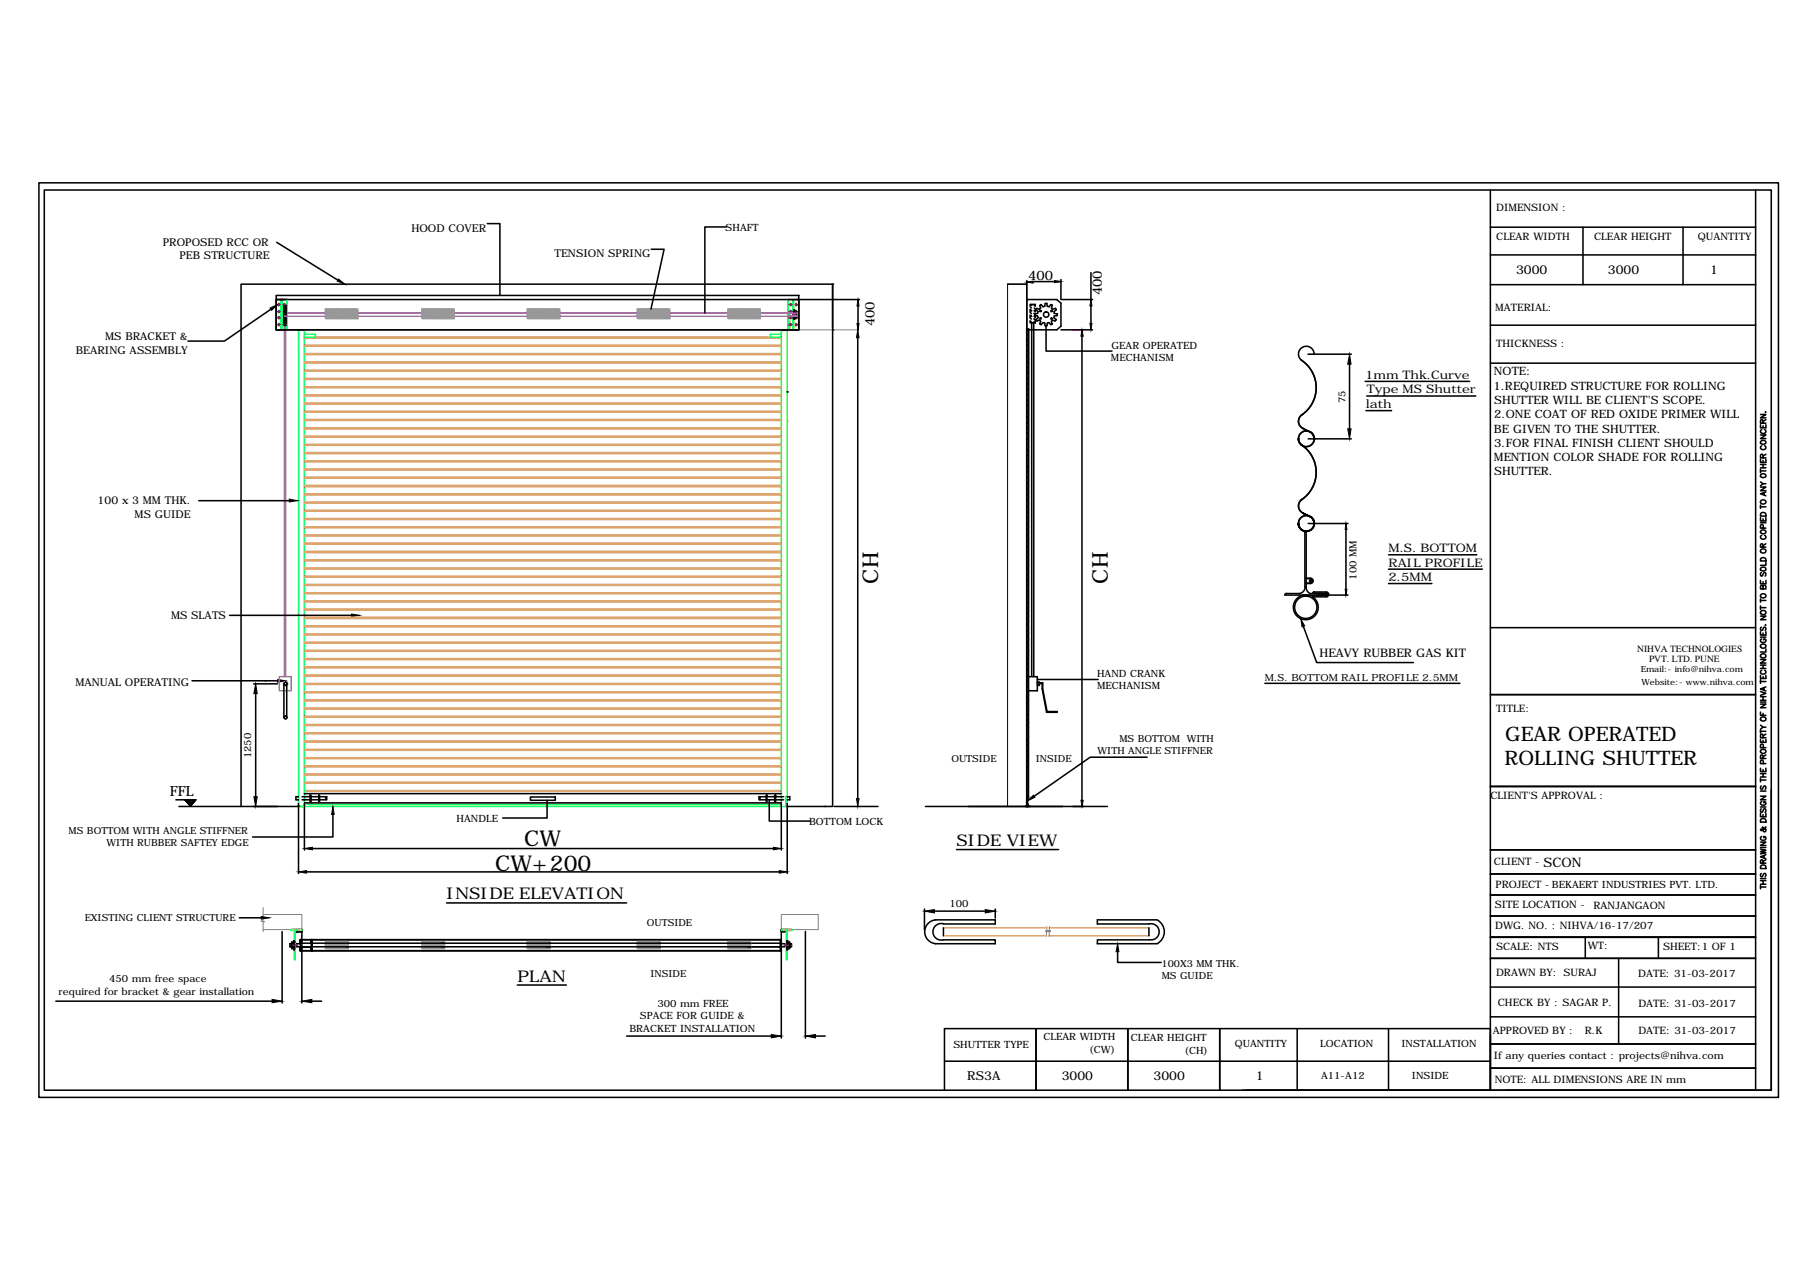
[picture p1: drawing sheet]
<svg xmlns="http://www.w3.org/2000/svg" width="297mm" height="210mm" viewBox="0 0 297 210" stroke-linecap="round" stroke-linejoin="round" font-family="sans-serif">
<!-- layer: 0 -->
<g fill="none" stroke="#dda56e" stroke-width=".25">
<path d="M50.2 59.9h78.7M50.2 59.7h78.7M50.2 58.5h78.7M50.2 58.4h78.7M50.2 57.1h78.7M50.2 57h78.7M50.2 55.8h78.7M50.2 55.7h78.7M50.2 54.4h78.7M50.2 78.9h78.7M50.2 78.8h78.7M50.2 77.5h78.7"/>
<path d="M50.2 77.4h78.7M50.2 76.2h78.7M50.2 76.1h78.7M50.2 74.8h78.7M50.2 74.7h78.7M50.2 73.5h78.7M50.2 73.3h78.7M50.2 72.1h78.7M50.2 72h78.7M50.2 70.8h78.7M50.2 70.6h78.7M50.2 69.4h78.7"/>
<path d="M50.2 69.2h78.7M50.2 68h78.7M50.2 67.9h78.7M50.2 66.7h78.7M50.2 66.5h78.7M50.2 65.3h78.7M50.2 65.2h78.7M50.2 64h78.7M50.2 63.8h78.7M50.2 62.6h78.7M50.2 62.5h78.7M50.2 61.2h78.7"/>
<path d="M50.2 61.1h78.7M129.9 69.5h.1M50.2 99.3h78.7M50.2 99.2h78.7M50.2 97.9h78.7M50.2 97.8h78.7M50.2 96.6h78.7M50.2 96.5h78.7M50.2 95.2h78.7M50.2 95.1h78.7M50.2 93.9h78.7M50.2 93.8h78.7"/>
<path d="M50.2 92.5h78.7M50.2 92.4h78.7M50.2 91.2h78.7M50.2 91h78.7M50.2 89.8h78.7M50.2 89.6h78.7M50.2 88.4h78.7M50.2 88.3h78.7M50.2 87.1h78.7M50.2 86.9h78.7M50.2 85.7h78.7M50.2 85.6h78.7"/>
<path d="M50.2 84.4h78.7M50.2 84.2h78.7M50.2 83h78.7M50.2 82.9h78.7M50.2 81.6h78.7M50.2 81.5h78.7M50.2 80.3h78.7M50.2 80.1h78.7M50.2 119.7h78.7M50.2 119.6h78.7M50.2 118.3h78.7M50.2 118.2h78.7"/>
<path d="M50.2 117h78.7M50.2 116.9h78.7M50.2 115.6h78.7M50.2 115.5h78.7M50.2 114.3h78.7M50.2 114.2h78.7M50.2 112.9h78.7M50.2 112.8h78.7M50.2 111.6h78.7M50.2 111.4h78.7M50.2 110.2h78.7M50.2 110.1h78.7"/>
<path d="M50.2 108.8h78.7M50.2 108.7h78.7M50.2 107.5h78.7M50.2 107.3h78.7M50.2 106.1h78.7M50.2 106h78.7M50.2 104.8h78.7M50.2 104.6h78.7M50.2 103.4h78.7M50.2 103.3h78.7M50.2 102.1h78.7M50.2 101.9h78.7"/>
<path d="M50.2 100.7h78.7M50.2 100.5h78.7M50.2 130.6h78.7M50.2 130.5h78.7M50.2 129.2h78.7M50.2 129.1h78.7M50.2 127.9h78.7M50.2 127.7h78.7M50.2 126.5h78.7M50.2 126.4h78.7M50.2 125.2h78.7M50.2 125h78.7"/>
<path d="M50.2 123.8h78.7M50.2 123.7h78.7M50.2 122.5h78.7M50.2 122.3h78.7M50.2 121.1h78.7M50.2 120.9h78.7M155.7 154.4h17M155.7 153.1h17M173.1 154.4h16.5M173.2 153.1h16.4"/>
</g>
<g fill="none" stroke="#0f0" stroke-width=".25">
<path d="M45.6 49.4h1.8v5h-1.8zM46.4 49.4v5M46.4 49.4h.3l-.2 .1v4.8l.2 .1h-.3zM46.4 52.6h.1M46.4 52.7h.1M46.4 51.1h.1M46.4 51.3h.1M46.5 50.4v3M46.6 49.4v5M46.7 50.6v1.3v-1.1l.1 .1v2l-.1 .2v-1.2v1.4zM46.7 50.6v-.2h-.2l.1 1.1-.1 1.9h.2v-.1M46.8 51.5v.9"/>
<path d="M47 51.4h-.2v1h.2M47.1 51.5l-.1-.1v1h.1M49.3 54.4h.9v78.7h-.9zM50.2 55.1h1.9v.6h-1.9M128.9 55.1h-1.8v.6h1.8M128.9 54.5h.9M130 49.4h1.8v5h-1.8zM130 54.4h1.8M130.8 49.4v5M131 49.4v5M128.9 133.1v-78.7h1v78.7M48 153.4h1.8v.1h-1.8z"/>
<path d="M48.6 153.5v4.9h.1v-4.9M48.8 153.5h.3M128.9 153.4h1.8v.1h-1.8zM129.7 153.5h.2v4.9h-.2zM130.6 153.5h.1"/>
<circle cx="46" cy="53.6" r=".15"/>
<circle cx="46" cy="52.4" r=".15"/>
<circle cx="46" cy="51.4" r=".15"/>
<circle cx="46" cy="50.3" r=".15"/>
<circle cx="47" cy="50.3" r=".15"/>
<circle cx="47" cy="53.6" r=".15"/>
<circle cx="130.5" cy="52.4" r=".15"/>
<circle cx="130.5" cy="51.4" r=".15"/>
<circle cx="130.5" cy="50.3" r=".15"/>
<circle cx="130.5" cy="53.6" r=".15"/>
<circle cx="131.4" cy="52.4" r=".15"/>
<circle cx="131.4" cy="51.4" r=".15"/>
<circle cx="131.4" cy="53.6" r=".15"/>
<circle cx="131.4" cy="50.3" r=".15"/>
</g>
<path d="M47.1 53.8v.6h-1.5M130.3 53v1.4h1.5" fill="none" stroke="#b88a5c" stroke-width=".25"/>
<path d="M46.8 51.2v1.9M47 51.7h84.6v.5h-1.3M47 52.2h84.6M47 51.2v1.9M130.3 52.4l-.1 .1" fill="none" stroke="#f0f" stroke-width=".25"/>
<path d="M130.2 51.8l.1 .1" fill="none" stroke="#b85c8a" stroke-width=".25"/>
<path d="M49.5 133.1h80.7M51 133h77.9M128.9 132.7h-78.5v.4M129.7 131.4v1.7" fill="none" stroke="#0ff" stroke-width=".25"/>
<g fill="none" stroke="#000" stroke-width=".25">
<path d="M6.4 30.2h287.1v150.9h-287.1zM7.3 31.4h285v148.5h-285zM45.7 40l10 6.2M80.4 36.9h2.1v11.9M119.9 37.5h-3.6v14.2M245.9 31.4v148.5h43.8v-148.5M245.9 37.5h43.8M261.2 37.5v9.5M277.7 37.5v9.5M44.7 51l-7.7 5.3h-6M45.6 49.4h86.2v5h-86.2v-5h1.8M45.6 48.8h86.2v5.6h-86.2z"/>
<path d="M46.8 50.5l.2 .1 .2-.1M46.8 50.5v2.9M46.9 50.8h.3M46.9 51.2h.3M46.9 51.9h.3M46.9 51.6h.3M47.2 50.5v2.9M47.2 52.7h-.3M47.2 52.3h-.3M47.2 53h-.3M47.2 53.7h-.3M47.2 53.3l-.2-.1-.2 .1"/>
<path d="M107.5 41.1h2.1l-2.2 9.9M131 51.2h.1v1.5h-.1zM131 51.3h.1M131 51.5h.1M131 52.4h.1M131 52.6h.1M131 51.7h.5M131 52.2h.5M131.1 51.6h.4v.7h-.4M131.1 51.4h.3v1.1h-.3M131.4 49.4h10.4M131.4 51.9h.1"/>
<path d="M137.4 46.9h.1M137.4 54.4h.1M137.4 46.9v7.2M141.5 55.7v76.1M141.6 50.5v3.9M166.3 46.9h3.1M169.4 49.4h5l.7 .6v3.8l-.7 .6h-5zM169.4 46.3v3.1M170 50.5v-.3h.8v.3M170 53v.3h.8v-.3M170 52.1v.3M170 50.7l.2 .1"/>
<path d="M170 51.5l.2 .3M170 52l.2 .2M170 52.5l.2 .1M170 52.9l.4 .4M170.1 50.2l.2 .2M170.1 51.2l.2 .1M170.1 52.1l.2 .1M170.2 51.3l-.2-.2v.4M170.3 53.3v58.4M170.5 50.2l.3 .3M170.6 53.3v58.4M170.6 46.5h4.5"/>
<path d="M170.6 51.3l.2 .1M170.6 51.7l.2 .2-.1-.2M170.6 52.1l.2 .3M170.6 52.6l.2 .2M170.6 53.1l.2 .1M170.7 50.8l.1 .2M170.8 52.1h.4l.1 .3-.3 .3M170.8 51.8v.3M170.8 51.1v.4M170.8 52.1v.3M171 51.2l.3 .2-.1 .3-.4 .1M171 52.7l.1 .3"/>
<path d="M171.1 53l.4-.2 .2 .2-.1 .5M171.1 50.9l-.1 .2M171.6 50.4l.1 .4-.2 .2-.4-.1M171.6 53.4l.3 .2M171.8 53.6l.3-.4 .3 .1 .1 .4M171.9 50.2l-.3 .2M172.5 50.1l-.1 .4-.3 .1-.3-.3M172.5 50.1h.3M172.5 53.7h.3M172.6 53.7v4.2h10.9M172.7 50.1l.1 .4 .3 .1 .3-.3M173.4 53.6l-.3-.4-.3 .1-.1 .4"/>
<path d="M173.4 50.2l.3 .2M173.6 50.4l-.1 .4 .2 .2 .4-.1M173.7 53.4l-.3 .2M174.1 53l-.4-.2-.2 .2 .1 .5M174.2 50.9l.1 .2M174.3 51.2l-.4 .2 .1 .3 .4 .1M174.3 52.7l-.1 .3M174.4 52.1h-.4l-.1 .3 .4 .3M174.5 51.8v.3M175.1 54.4h5.2M175.1 46.1v3.3M175.2 49.4h5.1"/>
<path d="M178.5 55.5v76.6M180 45v4.4M180 50.5v2.9M214.7 59.4a5.4 5.4 0 0 1 0 9.1M215.8 58.4h7.2M216.9 58.4a1.29 1.29 0 0 0-1.9-1.1 1.29 1.29 0 0 0-.2 2.2M245.9 47h43.8M245.9 42.1h43.8M245.9 53.7h43.8M245.9 59.9h43.8M129.9 64.7h.1M214.2 72.4h.1"/>
<path d="M214.2 72.4a1.32 1.32 0 0 0 2 1.2 1.32 1.32 0 0 0 .1-2.3 1.29 1.29 0 0 1-.1 2.2 1.29 1.29 0 0 1-1.9-1.1M214.7 73.4a5.4 5.4 0 0 1 0 9.1M214.9 68.4a1.29 1.29 0 0 0-.6 1.2 1.29 1.29 0 0 0 .7 1.1 1.29 1.29 0 0 1-.2-2.3M215 70.7l1.2 .6M215 70.7l1.3 .6M215.9 72.4h7.1M216.9 72.4h.1M216.9 72.4a1.29 1.29 0 0 0-2-1.1 1.29 1.29 0 0 0 0 2.2M216.9 72.4a1.29 1.29 0 0 0-1.9-1.1 1.29 1.29 0 0 0-.2 2.2M222.7 60.1v10.7M225.3 62.9h17.2M225.4 67.8h4.2"/>
<path d="M225.5 65.3h18M290.5 75.8v.5h.9v-.5M290.5 71.8h.9l-.9 .6h.9M290.5 70.1v.5h.9v-.5M290.5 68.4h.9l-.9 .5h.9M290.5 77.4v.6M290.5 79.5l.4 .3M290.5 77.7h.9M290.5 77.2h.9M290.5 76.7h.9M290.6 78.3a.41 .41 0 0 1 .5-.1 .41 .41 0 0 1 .2 .5 .43 .43 0 0 1-.5 .1 .43 .43 0 0 1-.2-.5zM290.6 72.8a.41 .41 0 0 1 .5-.1 .41 .41 0 0 1 .2 .5 .43 .43 0 0 1-.5 .1 .43 .43 0 0 1-.2-.5z"/>
<path d="M290.7 73.6a.33 .33 0 0 0-.2 .3 .33 .33 0 0 0 .4 .3h.2a.33 .33 0 0 0 .3-.3 .33 .33 0 0 0-.2-.3M290.7 70.9a.33 .33 0 0 0-.2 .4 .33 .33 0 0 0 .4 .2h.2a.33 .33 0 0 0 .3-.2 .33 .33 0 0 0-.2-.4M290.9 75.6v-.6h-.3l-.1 .6h.9M290.9 69.8v-.5h-.3l-.1 .5h.9M290.9 70.3v.3M290.9 76v.3M290.9 76.7v.5M291.4 68v.1zM291.4 79.8h-.5l-.4 .4M291.4 75l-.5 .3M291.4 69.2l-.5 .3M32.8 82.6h14.9"/>
<path d="M212.3 97.9l-.2 .1-.1 .2h10.4M214.2 86.4h.1M214.8 87.4a1.29 1.29 0 0 1 .2-2.2 1.29 1.29 0 0 1 1.9 1.2 1.29 1.29 0 0 0-2-1.2 1.29 1.29 0 0 0 0 2.3M214.9 82.4a1.29 1.29 0 0 0-.6 1.1 1.29 1.29 0 0 0 .7 1.2 1.29 1.29 0 0 1-.2-2.3M215 84.7l1.3 .6-1.3-.6M215.2 87.6l.1 .2M215.3 87.8v9.1M215.4 96.9a1.08 1.08 0 0 1-1.1 1h-2.1M215.5 87.7v9.3M215.5 95.4h.7M215.5 95.5h.7M215.5 96.3h.7"/>
<path d="M215.5 96.2h.7M215.5 97a1.08 1.08 0 0 0 .8 1M215.9 86.4h6.5M216 98.2a2.05 2.05 0 0 0-2.5 2.3 2.05 2.05 0 0 0 3.1 1.4 2.05 2.05 0 0 0 0-3.4M216.2 95.4a.44 .44 0 0 1 .5 .4 .44 .44 0 0 1-.5 .5M216.2 95.5a.36 .36 0 0 1 .4 .3 .36 .36 0 0 1-.4 .4M216.3 85.3a1.29 1.29 0 0 1-.1 2.2 1.29 1.29 0 0 1-1.9-1.1M216.3 97.9h2.3l.2 .3M216.3 85.2a1.33 1.33 0 0 1-.1 2.3 1.33 1.33 0 0 1-2-1.1M216.9 97.7h2a.4 .4 0 0 1 .4 .4 .4 .4 0 0 1-.4 .4h-2.4M216.9 97.6l-.3 .3h2.2l.3 .2-.2 .2h-2.9M222.1 87.4v9.8"/>
<path d="M229.1 96.3h7.2M229.1 91.6h14.6M229.1 93.9h15.5M290.5 95.8v.5h.9v-.5M290.5 87.7a.48 .48 0 0 1 .5-.3 .48 .48 0 0 1 .4 .4 .47 .47 0 0 1-.5 .3 .47 .47 0 0 1-.4-.4zM290.5 85.4v.6h.9v-.6M290.5 80.4h.9l-.9 .6h.9M290.5 83.3v.6M290.5 98.8v.6M290.5 100v.6M290.5 99.1h.9M290.5 86.3h.9"/>
<path d="M290.5 83.6h.9M290.6 93.8a.41 .41 0 0 1 .5-.2 .41 .41 0 0 1 .2 .5 .43 .43 0 0 1-.5 .1 .43 .43 0 0 1-.2-.4zM290.6 92.2a.48 .48 0 0 1 .5-.2 .48 .48 0 0 1 .3 .6h-.9zM290.6 84.7a.5 .5 0 0 1 .8 .2v.3h-.9zM290.6 82.7a.42 .42 0 0 1 .5-.2 .42 .42 0 0 1 .2 .6 .43 .43 0 0 1-.5 0 .43 .43 0 0 1-.2-.4zM290.6 98.1a.43 .43 0 0 1 .6-.1 .43 .43 0 0 1 .2 .5 .42 .42 0 0 1-.6 .2 .42 .42 0 0 1-.2-.6zM290.6 94.5l-.1 .2 .1 .4 .3-.1 .3-.5 .2 .2-.1 .4M290.6 90.7a.43 .43 0 0 1 .6-.1 .43 .43 0 0 1 .2 .5 .42 .42 0 0 1-.6 .2 .42 .42 0 0 1-.2-.6zM290.7 88.3a.33 .33 0 0 0-.2 .4 .33 .33 0 0 0 .4 .3h.2a.33 .33 0 0 0 .3-.3 .33 .33 0 0 0-.2-.4M290.9 96.8l.2-.2h.2l.1 .2v.4h-.9l.1-.6 .3 .1v.5M290.9 90.3v-.5h-.3l-.1 .5h.9M290.9 85.6v.4"/>
<path d="M290.9 96v.3M291 87.2l-.1-.6h-.3l-.1 .6h.9M291.1 81.3v.4M291.4 92.8v.5h-.9M291.4 81.2l-.9 .3 .9 .3M291.4 89.7l-.5 .3M31.7 112.3h14.1M37.9 101.5h20.1M41.9 112.8h3.9M42.2 114.5v17M43.8 112.3h.1M46.8 112.8v5.6"/>
<path d="M47.3 112.8v5.6M169.4 111.7h1.8v2.3h-1.8M171.2 112.8v-.2h.3v.2M171.2 112.1h10M171.5 112.7h.6v1l.7 3.7h1.6v.1h-1.7l-.7-3.8v-.9h-.5v.3h-.3M208.7 112.8h32.2M215.1 103.4l2.2 5.9h15.9M245.9 114.6h43.8M245.9 103.6h43.8M290.5 117.5v.6h.9M290.5 116.2h.9l-.9 .6h.9M290.5 114.1l.9 .3-.9 .4"/>
<path d="M290.5 111.4v.6h.9v-.6M290.5 108.8h.9l-.9 .6h.9M290.5 104.3v.5h.9v-.5M290.5 101.7h.9l-.9 .6h.9M290.5 112.2v.6M290.5 119.7l.4 .3M290.5 115.9h.9M290.5 115.6h.9M290.5 115h.9M290.5 112.5h.9M290.5 110.3h.9M290.5 109.8h.9"/>
<path d="M290.5 105.1h.9M290.5 100.3h.9M290.6 108.1a.42 .42 0 0 1 .5-.2 .42 .42 0 0 1 .2 .6 .43 .43 0 0 1-.5 0 .43 .43 0 0 1-.2-.4zM290.6 106.5a.42 .42 0 0 1 .5-.2 .42 .42 0 0 1 .2 .6 .43 .43 0 0 1-.5 0 .43 .43 0 0 1-.2-.4zM290.6 118.4a.43 .43 0 0 1 .6-.1 .43 .43 0 0 1 .2 .5 .42 .42 0 0 1-.6 .2 .42 .42 0 0 1-.2-.6zM290.6 103.5l-.1 .2 .1 .3 .3-.1 .3-.4 .2 .2-.1 .3M290.6 100.8a.43 .43 0 0 1 .6 0 .43 .43 0 0 1 .2 .4 .42 .42 0 0 1-.6 .2 .42 .42 0 0 1-.2-.6zM290.7 110.6a.33 .33 0 0 0-.2 .4 .33 .33 0 0 0 .4 .2h.2a.33 .33 0 0 0 .3-.2 .33 .33 0 0 0-.2-.4M290.7 105.4a.3 .3 0 0 0-.2 .4 .3 .3 0 0 0 .4 .2h.2a.3 .3 0 0 0 .3-.3 .3 .3 0 0 0-.3-.3v.2M290.9 104.5v.3M290.9 109.8v.5M290.9 111.7v.3"/>
<path d="M290.9 115v.6M290.9 117.7v.4M291.1 113.5v.4M291.4 103.1v.1zM291.4 113.4l-.9 .3 .9 .3M291.4 107.1v.5h-.9M29 132h1.6M29.5 133.1h19.8M30.6 132h.1M30.6 132h1.6M30.6 132l.8 1 .9-1M30.6 132.1l.1-.1v.1"/>
<path d="M30.7 132.2l.1-.2-.1 .2M30.7 132v.2M30.8 132l-.1 .2zM30.8 132.2v-.2v.2M30.8 132v.2zM30.9 132l-.1 .3zM30.9 132l-.1 .3 .2-.3-.1 .3M30.9 132.4l.2-.4-.2 .4M31 132l-.1 .4zM31 132.5l.2-.5-.1 .5 .1-.5-.1 .5M31.1 132l-.1 .4M31.1 132.6l.2-.6-.2 .6"/>
<path d="M31.1 132.6l.3-.6-.3 .7M31.2 132.7l.2-.7-.2 .7M31.2 132l-.1 .6M31.3 132l-.2 .6zM31.3 132.8l.2-.8-.2 .8M31.3 132.9l.3-.9-.3 .9M31.4 132.9l.2-.9-.2 .9M31.4 132.9l.3-.9-.3 .9M31.4 132l-.2 .7M31.5 132.9l.2-.9-.2 .9M31.5 132.8l.2-.8-.2 .8M31.5 132l-.2 .8z"/>
<path d="M31.5 132.8l.3-.8-.2 .8M31.6 132.7l.2-.7-.2 .7M31.6 132l-.2 1M31.8 132l-.2 .7 .3-.7-.2 .5M31.8 132.5l.1-.5-.1 .5M31.9 132.4l.1-.4-.1 .4M31.9 132l-.1 .5M31.9 132.3l.2-.3-.1 .3M32 132.3l.1-.3-.1 .3M32.1 132l-.1 .2zM32.1 132v.2zM32.2 132l-.1 .2z"/>
<path d="M32.2 132v.1M39.8 133.1v-86.2h97.6v86.2h-7.5M49.2 133h.1M49.3 131.5h-.5v.5h.5M49.3 132.6v11.5M49.9 132h1.3M49.9 131.5h1.3M50.2 132.7v7.6M50.2 131h78.7M50.2 132.5h78.7M51.2 131.2h.1v1.1h-.1zM51.3 132h1.3"/>
<path d="M51.3 131.5h1.3M52.6 131.2h.1v1.1h-.1zM52.7 131.5h1.2v.5h-1.2M53.9 131.5h-.2v.5M54.9 134.4v3.7h-13.2M87.5 131.5h4.1v.6h-4.1zM90.3 132.1v2.9h-7.3M125.3 131.5h.1v.5M126.4 131.5h-1.1v.5h1.1M126.4 131.2h.2v1.1h-.2zM126.6 132h1.2M126.6 131.5h1.2"/>
<path d="M126.9 132v3.5h6.8M127.8 131.2h.2v1.1h-.2zM128 132h1.3M128 131.5h1.3M128.9 132.7v7.6M129.9 132.6v11.5M129.9 131.5h.4v.5h-.4M136.1 133.1h.1M137.7 133.1h7.2M152.7 133.1h30M169.5 131.6l.1-.3 .1 .3M169.5 131.6h.1"/>
<path d="M169.5 131.6v-.2h.2l-.1 .3M169.5 131.8v1.3M169.5 133l-.3 .1M169.6 132.7v.3l.4 .1M169.6 131.8v1.3M169.7 131.6l-.1 .2M189.3 125h-9.4l-9.2 6.4M289.7 129.8h-43.8h43.8M290.5 139h.9l-.9 .5h.9M290.5 134.2v.6h.9v-.6M290.5 131.4h.9l-.9 .6h.9M290.5 126.8v.5h.9v-.5"/>
<path d="M290.5 122v.5h.9v-.5M290.5 120.4v.6M290.5 128.4v.6M290.5 139.9h.9M290.5 133.2h.9M290.5 130.5h.9M290.5 128.7h.9M290.5 128.2h.9M290.5 127.7h.9M290.5 120.7h.9M290.6 135.2l.3-.1 .4 .1 .1 .5h-.9zM290.6 133.5l-.1 .2 .1 .4 .3-.1 .3-.5 .2 .2-.1 .4"/>
<path d="M290.6 129.7l-.1 .2 .1 .3 .3-.1 .3-.4 .2 .2-.1 .3M290.6 123.7a.43 .43 0 0 1 .6 0 .43 .43 0 0 1 .2 .4 .42 .42 0 0 1-.6 .2 .42 .42 0 0 1-.2-.6zM290.7 138a.33 .33 0 0 0-.2 .4 .33 .33 0 0 0 .4 .3h.2a.32 .32 0 0 0 .3-.3 .32 .32 0 0 0-.3-.4v.2M290.7 132.3a.3 .3 0 0 0-.2 .3 .3 .3 0 0 0 .4 .3h.2a.3 .3 0 0 0 .3-.3 .3 .3 0 0 0-.3-.3v.2M290.9 136.5l-.1 .1a.49 .49 0 0 1 .5 .6h-.2l-.4-.4-.2 .1 .1 .2 .3-.1 .5-.4-.1-.1M290.9 125.2v-.5l-.3-.1-.1 .6h.9M290.9 121.7v-.5h-.3l-.1 .5h.9M290.9 122.2v.3M290.9 127v.3M290.9 127.7v.5M290.9 134.4v.4M291 126l-.1-.5h-.3l-.1 .5h.9"/>
<path d="M291 123.4l-.1-.5-.3-.1-.1 .6h.9M291.4 120h-.5l-.4 .3M291.4 124.6l-.5 .3M291.4 121.1l-.5 .3M292.3 130.3v49.6h-43.8M39.5 151.5h3.6M46.6 153.7v11.8M48 153.4h1.8v.1M48.1 156.2h.5M48.1 156h.1M48.5 155.2h.1v1.5h-.1zM48.5 155.6h-.4v.7h.4"/>
<path d="M48.5 155.4h-.3v1.1h.3M48.5 155.3h.1M48.5 155.5h.1M48.5 156.4h.1M48.5 156.6h.1M49.1 153.4h-.1v.3h.1M49.3 153.4h.2M49.3 153.7h.2M49.6 155.3l.1-.1-.1 .1M49.6 156.7l.1-.1-.1 .1M49.6 155.1h79.3M49.6 155.1h79.3v1.8h-79.3z"/>
<path d="M49.6 155.6h.1M49.6 155.1h.1M49.6 155.1v.1l.1-.1M49.6 153.4h.2M49.6 153.7h.2M49.6 156.3v.1M49.7 155.4l-.1 .1M49.7 155.5l-.1 .1h.1M49.7 155.6h.1M49.7 156.4l-.1 .1M49.7 155.7h-1.9v.5l3.6 .1M49.7 156.2h1.8"/>
<path d="M49.7 155.1l-.1 .2M49.7 155.2l-.1 .1M49.7 155.3l-.1 .1M49.7 155.3l-.1 .2M49.7 155.5l-.1 .1M49.7 156.3l-.1 .1M49.7 156.4l-.1 .2M49.7 156.5l-.1 .2M49.7 156.6l-.1 .2M49.7 156.7l-.1 .1M49.7 156.8l-.1 .1 .1-.1M49.7 156.9h-.1"/>
<path d="M49.7 155.1v.5M49.7 156.4v.5M49.8 155.1v.5M49.8 156.4v.5M49.8 153.8h-1v-.4h1v12.1M50.6 143.9h78M51.4 155.4l.1-.1-.1 .1M51.4 156.4l.1-.2-.1 .2M51.4 156.7l.1-.1-.1 .1M51.4 155.1v1.8l.1-.1-.1 .1M51.4 155.7l.1-.1v.1M51.5 155.1h-.1"/>
<path d="M51.5 156.2l-.1 .1M51.5 155.1l-.1 .1M51.5 155.5l-.1 .1M51.5 156.4l-.1 .1M51.5 155.5l-.1 .1h-1.8M51.5 155.6h77.4M51.5 155.6l-.1 .1h.1M51.5 155.1l-.1 .2M51.5 155.2l-.1 .1M51.5 155.3l-.1 .1M51.5 155.3l-.1 .2M51.5 155.4l-.1 .1"/>
<path d="M51.5 155.1v1.8M51.5 156.3l-.1 .1M51.5 156.5l-.1 .2M51.5 156.6l-.1 .1M51.5 156.7l-.1 .1M51.5 156.7l-.1 .2M51.5 156.8v.1M51.5 140h76.1M73.7 149h29.7M123.5 156.2h.4h-72.5v.1l-1.8 .1M128.8 155.7h1.8v.5h-6.7h4.9M128.8 155.1v1.8"/>
<path d="M128.9 156.9h-79.3l.1-.2-.1 .2M128.9 153.8h1v-.4h-1v17.9M128.9 153.4h.2M128.9 153.7h.2M129.2 153.4h.3M129.2 153.7h.3M129.6 153.4h.2v.3h-.2M129.9 155.2h.1v1.5h-.1zM129.9 156.2h.5M129.9 155.3h.1M129.9 155.5h.1M129.9 156.4h.1"/>
<path d="M129.9 156.6h.1M129.9 155.7h.5M130 155.6h.4v.7h-.4M130 155.4h.3v1.1h-.3M130.3 156h.1M130.7 153.4h-1.8v.1M132.9 153.7v17.6M152.6 150v3.4M154.2 150.4h8.4M154.4 151.8h9.8v.7h-8.5M154.4 151.8a1.97 1.97 0 0 0-1.8 2 1.97 1.97 0 0 0 1.8 1.9M155.7 155.1h8.5v.6h-9.8"/>
<path d="M155.7 153.1v1.3M155.7 152.4a1.38 1.38 0 0 0-1.7 1.4 1.38 1.38 0 0 0 1.7 1.3M157.8 140.2h16.9M164.2 150v1.5M184.4 157v1.8h7.2M189.6 155.1h-8.5v.6h9.8M189.6 153.1v1.3M189.6 152.5a1.33 1.33 0 0 1 1.7 1.3 1.33 1.33 0 0 1-1.7 1.3M190.9 151.8h-9.8v.7h8.5M191 151.8a2.22 2.22 0 0 1 0 3.9M245.9 140.2h43.8M245.9 144.2h43.8"/>
<path d="M245.9 147.7h43.8M245.9 151.2h43.8M245.9 158.1h43.8M261.6 154.7v3.4M267.1 158.1v14.2M273.7 154.7v3.4M289.7 154.7h-43.8h43.8M290.5 140.1l.9 .2-.9 .2 .9 .2-.9 .2M290.5 146.4h.9M290.5 146.1v.6M290.5 145.9h.9M290.5 145.3h.9"/>
<path d="M290.5 145h.9M290.6 142.9a.5 .5 0 0 1 .8 .1v.3h-.9zM290.6 144.1l-.1 .2 .1 .4 .3-.1 .3-.5 .2 .2-.1 .4M290.9 142.4v-.4l-.3-.1-.1 .5h.9M290.9 145.3v.6M291.1 141.2v.4M291.4 141l-.9 .4 .9 .3M291.4 141.9l-.5 .2M9.2 165.2h35.7M51.5 165.2h1.6M85.4 162.5h8.1M103.4 171h23.9"/>
<path d="M134.6 171h1.6M155.9 179.9v-10.2h90v10.2h-40.9M155.9 175.1h90M171 169.7v10.2M186.1 169.7v10.2M201.3 169.7v10.2M214.1 169.7v10.2M229.1 169.7v10.2M245.9 170.8v9.1h-40M245.9 172.3h43.8M245.9 162.9h43.8M245.9 176.3h43.8"/>
<path d="M245.9 167.8h43.8"/>
<circle cx="171.7" cy="51.3" r=".12"/>
<circle cx="171.7" cy="52.5" r=".11"/>
<circle cx="172.6" cy="51.9" r=".44"/>
<circle cx="173.5" cy="51.3" r=".12"/>
<circle cx="173.5" cy="52.6" r=".12"/>
<circle cx="216.2" cy="95.8" r=".15"/>
<circle cx="47.1" cy="112.8" r=".23"/>
<circle cx="47.1" cy="118.4" r=".23"/>
<circle cx="215.5" cy="100.2" r="1.84"/>
</g>
<!-- layer: labeling -->
<g fill="none" stroke="#b85cb8" stroke-width=".25">
<path d="M46.9 53.3v58.4M47.1 53.3v58.4M46.1 111.7h1.9v2.3h-1.9z"/>
<circle cx="47.1" cy="112.8" r=".36"/>
</g>
<!-- layer: 0 -->
<g fill="#000" stroke="#000" stroke-width=".17">
<path d="M44.6 50.8l1.2-.5-1 .9zM55.9 46l1 .9-1.2-.5zM141.5 54.4l.3 1.3h-.5zM141.6 49.4l.2 1.1h-.4zM141.4 53.4h.4l-.2 1zM169.4 46.6l1.1-.2v.3zM174 46.3l1.1 .2-1.1 .1zM178.5 54.4l.3 1.1h-.4zM179.9 53.4h.3l-.2 1zM180 49.4l.2 1.1h-.3zM222.7 58.4l.3 1.7h-.6zM222.4 70.8h.6l-.3 1.6z"/>
<path d="M47.7 82.4l1.4 .2-1.4 .2zM222.1 86.4l.2 1h-.3zM222 97.2h.3l-.2 1zM42.2 112.8l.2 1.7h-.5zM45.8 112.1l1.3 .2-1.3 .3zM58 101.3l1.3 .2-1.3 .3zM214.7 102.1l.6 1.2-.4 .1zM41.9 131.5h.5l-.2 1.6zM50.2 140l1.3-.2v.4zM54.9 133.1l.2 1.3h-.4zM127.6 139.8l1.3 .2-1.3 .2zM141.3 131.8h.5l-.3 1.3z"/>
<path d="M169.6 132.2l.9-1 .3 .4zM178.4 132.1h.4l-.3 1zM43.1 151.2l1.3 .3-1.3 .2zM49.3 143.9l1.3-.2v.4zM128.6 143.7l1.3 .2-1.3 .2zM152.6 150.4l1.6-.3v.6zM162.6 150.1l1.6 .3-1.6 .3zM184.4 155.7l.2 1.3h-.4zM44.9 164.9l1.7 .3-1.7 .3zM49.8 165.2l1.7-.3v.6zM127.3 170.7l1.6 .3-1.6 .3zM132.9 171l1.7-.3v.6z"/>
</g>
<!-- layer: hatch -->
<path d="M131.1 54.4h10.4M166.3 46.9h3.1M43.4 150.9h6.4v2.5h-6.4M43.4 149.8v2l-.3 .2h.5l-.2 .3v1.4M128.9 150.9h6.1v2.5h-6.1zM172.7 152.9v.6l-.2 .2 .4-.1-.2 .2v.7M173.2 152.9v.6l-.3 .2 .5-.1-.3 .2v.7" fill="none" stroke="#808080" stroke-width=".17"/>
<!-- layer: 0 -->
<g fill="none" stroke="#f00" stroke-width=".25">
<path d="M45.8 50.3h.4M45.8 51.4h.4M45.8 53.6h.4M45.8 52.4h.4M46 50.1v.4M46 51.3v.3M46 52.2v.4M46 53.4v.4M46.7 50.3h.4M46.7 53.6h.4M46.9 50.1v.4M46.9 53.4v.4"/>
<path d="M130.2 50.3h.5M130.2 51.4h.5M130.2 53.6h.5M130.2 52.4h.5M130.5 50.1v.4M130.5 51.3v.3M130.5 52.2v.4M130.5 53.4v.4M130.8 51.9h.3M130.9 51.4h.3M130.9 52.5h.2M131.2 50.3h.4"/>
<path d="M131.2 51.4h.4M131.2 53.6h.4M131.2 52.4h.4M131.2 51.9h.1M131.3 51.9h.3M131.4 50.1v.4M131.4 51.3v.3M131.4 52.2v.4M131.4 53.4v.4M47.9 156h1.2M48.4 155.4h.2M48.4 156.5h.2"/>
<path d="M48.5 153.4v.2M48.5 153.4h.1M49.4 153.4v.2M49.4 153.4h.1M129.3 153.4h.1M129.3 153.5v.1M129.4 156h1.1M129.8 155.4h.3M129.8 156.5h.2M130.3 153.4h.1M130.3 153.5v.1"/>
</g>
<path d="M48.4 153.4v.1M48.5 153.4v.1M48.6 156.2h.1M48.6 155.7h.1M49.3 153.4v.1M49.5 153.4v.1M129.3 153.4v.1M129.4 153.4v.1M129.7 156.2h.2M129.7 155.7h.2M130.2 153.4v.1M130.3 153.4v.1" fill="none" stroke="#ff0" stroke-width=".25"/>
<g fill="#0f0" stroke="#0f0" stroke-width=".17">
<path d="M46.5 50.4v1zM46.5 50.4v1z"/>
<path d="M46.5 51.4l.1 .1zM46.5 51.4l.1 .1z"/>
<path d="M46.6 51.5v.4zM46.6 51.5v.4z"/>
<path d="M46.6 51.9v.5zM46.6 51.9v.5z"/>
<path d="M46.6 52.4l-.1 .1zM46.6 52.4l-.1 .1z"/>
<path d="M46.5 52.5v.9zM46.5 52.5v.9z"/>
</g>
<!-- layer: Guides -->
<path d="M169.4 54.3v78.8M169.7 54.3v77.2" fill="none" stroke="#000" stroke-width=".3"/>
<!-- layer: strips -->
<g fill="none" stroke="#000" stroke-width=".17">
<path d="M169.5 54.3l.2 .5-.2 .4 .2 .5-.2 .4 .2 .5-.2 .4 .2 .3v.3l-.2 .3M169.5 57.9l.2 .5-.2 .4 .2 .3v.3l-.2 .3M169.5 59.7l.2 .5-.2 .4 .2 .5-.2 .4 .2 .3v.3l-.2 .3M169.5 66.1l.2 .4-.2 .5 .2 .2v.4l-.2 .2M169.5 67.9l.2 .5-.2 .4M169.5 68.9l.2 .4-.2 .5 .2 .4-.2 .4 .2 .5-.2 .4 .2 .3v.3l-.2 .3 .2 .5-.2 .4M169.5 73.3l.2 .5-.2 .4M169.5 74.2l.2 .5-.2 .4 .2 .5-.2 .4 .2 .3v.3l-.2 .3M169.5 76.9l.2 .5-.2 .4 .2 .3v.4l-.2 .2M169.5 78.8l.2 .5-.2 .4M169.5 79.7l.2 .5-.2 .4M169.5 62.4l.2 .5-.2 .4 .2 .5-.2 .4 .2 .5-.2 .4 .2 .3v.3l-.2 .3"/>
<path d="M169.5 96.6l.2 .5-.2 .4 .2 .5-.2 .5 .2 .4-.2 .5 .2 .5-.2 .5M169.5 92.9l.2 .3v.4l-.2 .2 .2 .5-.2 .5 .2 .3v.3l-.2 .3 .2 .4-.2 .5M169.5 85.5l.2 .3v.3l-.2 .3 .2 .5-.2 .5 .2 .2v.4l-.2 .3M169.5 84.6l.2 .5-.2 .4M169.5 80.6l.2 .5-.2 .5 .2 .4-.2 .5 .2 .3v.5l-.2 .4 .2 .4-.2 .5M169.5 88.3l.2 .5-.2 .5 .2 .4-.2 .5 .2 .4-.2 .4 .2 .5-.2 .4 .2 .5-.2 .5M169.5 113.3l.2 .3v.3l-.2 .3 .2 .5-.2 .5 .2 .3v.3l-.2 .3 .2 .4-.2 .5M169.5 117l.2 .4-.2 .5 .2 .4-.2 .5 .2 .2v.4l-.2 .3M169.5 119.7l.2 .4-.2 .5M169.5 100.4l.2 .4-.2 .5 .2 .3v.3l-.2 .3 .2 .3v.3l-.2 .3 .2 .5-.2 .4 .2 .3v.4l-.2 .2M169.5 108.7l.2 .4-.2 .5 .2 .3v.3l-.2 .3 .2 .5-.2 .5 .2 .4-.2 .5 .2 .4-.2 .5M169.5 105l.2 .5-.2 .4 .2 .5-.2 .4 .2 .5-.2 .4 .2 .5-.2 .4"/>
<path d="M169.5 125.7l.2 .5-.2 .4 .2 .4-.2 .5 .2 .4-.2 .5 .2 .4-.2 .5 .2 .3v.3l-.2 .3 .2 .4-.2 .5M169.5 121.2l.2 .4-.2 .5M169.5 122.1l.2 .5-.2 .4 .2 .5-.2 .4 .2 .4-.2 .5 .2 .3v.3l-.2 .3"/>
</g>
<!-- layer: bracket -->
<path d="M169.4 49.1v5.2" fill="none" stroke="#000" stroke-width=".17"/>
<!-- layer: hatch -->
<path d="M166.3 46.9v86.2M169.4 46.9v86.2" fill="none" stroke="#000" stroke-width=".17"/>
<!-- layer: Dimension -->
<path d="M177 54.4h1.8" fill="none" stroke="#f0f" stroke-width=".25"/>
<!-- layer: 0 -->
<g fill="none" stroke="#989898" stroke-width=".25">
<path d="M53.7 51h5.3v1.6h-5.3zM53.7 51l1.9 1.6M53.7 51.2l1.6 1.4M53.7 51.4l1.4 1.2M53.7 51.6l1.1 1M53.7 51.8l.9 .8M53.7 52.1l.6 .5M53.7 52.3l.3 .3M54 51l1.8 1.6M54.5 51l1.8 1.6M54.7 51l1.8 1.6M55.2 51l1.9 1.6"/>
<path d="M55.5 51l1.8 1.6M56 51l1.8 1.6M56 52.6l-1.8-1.6 1.8 1.6M56.2 51l1.9 1.6M56.7 51l1.9 1.6M56.8 52.6l-1.8-1.6 1.8 1.6M57 51l1.8 1.6M57.2 51l1.8 1.6M57.5 51l1.5 1.4M57.6 52.6l-1.9-1.6 1.9 1.6M57.7 51l1.3 1.1M58 51l1 .9"/>
<path d="M58.2 51l.8 .7M58.3 52.6l-1.8-1.6 1.8 1.6M58.7 51l.3 .3M58.8 51.3l-.3-.3 .5 .5M69.6 51h5.4v1.6h-5.4zM69.6 51l1.8 1.6M69.6 51.2l1.6 1.4M69.6 51.4l1.3 1.2M69.6 51.6l1.1 1M69.6 51.8l.8 .8M69.6 52.1l.6 .5M69.6 52.3l.3 .3"/>
<path d="M69.9 51l1.8 1.6M70.3 51l1.9 1.6M70.6 51l1.9 1.6M71.1 51l1.8 1.6M71.4 51l1.8 1.6M71.9 51l1.8 1.6M72 52.6l-1.9-1.6 1.9 1.6M72.1 51l1.8 1.6M72.6 51l1.9 1.6M72.7 52.6l-1.8-1.6 1.8 1.6M72.9 51l1.8 1.6M73.1 51l1.9 1.6"/>
<path d="M73.3 51l1.7 1.4M73.4 52.6l-1.8-1.6 1.8 1.6M73.6 51l1.4 1.1M73.9 51l1.1 .9M74.1 51l.9 .7M74.2 52.6l-1.8-1.6 1.8 1.6M74.6 51l.4 .3M74.7 51.3l-.3-.3 .6 .5M87 51h5.4v1.6h-5.4zM87 51l1.8 1.6M87 51.2l1.6 1.4M87 51.4l1.4 1.2"/>
<path d="M87 51.6l1.1 1M87 51.8l.9 .8M87 52.1l.6 .5M87 52.3l.4 .3M87.3 51l1.8 1.6M87.8 51l1.8 1.6M88 51l1.9 1.6M88.5 51l1.9 1.6M88.8 51l1.8 1.6M89.3 51l1.8 1.6M89.4 52.6l-1.9-1.6 1.9 1.6M89.5 51l1.9 1.6"/>
<path d="M90 51l1.8 1.6M90.1 52.6l-1.8-1.6 1.8 1.6M90.3 51l1.8 1.6M90.5 51l1.9 1.6M90.8 51l1.6 1.4M90.9 52.6l-1.8-1.6 1.8 1.6M91 51l1.4 1.1M91.3 51l1.1 .9M91.6 51l.8 .7M91.6 52.6l-1.8-1.6 1.8 1.6M91.8 51l.6 .5M91.8 51l.3 .3"/>
<path d="M92 51l.4 .3M105.2 51h5.3v1.6h-5.3zM105.2 51l1.8 1.6M105.2 51.2l1.6 1.4M105.2 51.4l1.3 1.2M105.2 51.6l1 1M105.2 51.8l.8 .8M105.2 52.1l.6 .5M105.2 52.3l.3 .3M105.4 51l1.9 1.6M105.9 51l1.9 1.6M106.2 51l1.8 1.6"/>
<path d="M106.7 51l1.8 1.6M106.9 51l1.9 1.6M107.4 51l1.8 1.6M107.5 52.6l-1.8-1.6 1.8 1.6M107.7 51l1.8 1.6M108.2 51l1.8 1.6M108.3 52.6l-1.9-1.6 1.9 1.6M108.4 51l1.9 1.6M108.7 51l1.8 1.6M109 51l1.5 1.4M109 52.6l-1.8-1.6 1.8 1.6M109.2 51l1.3 1.1"/>
<path d="M109.4 51l1.1 .9M109.7 51l.8 .7M109.8 52.6l-1.9-1.6 1.9 1.6M110.2 51l.3 .3M110.3 51.3l-.4-.3 .6 .5M120.1 51h5.4v1.6h-5.4zM120.1 51l1.8 1.6M120.1 51.2l1.6 1.4M120.1 51.4l1.3 1.2M120.1 51.6l1.1 1M120.1 51.8l.9 .8M120.1 52.1l.6 .5"/>
<path d="M120.1 52.3l.4 .3M120.4 51l1.8 1.6M120.9 51l1.8 1.6M121.1 51l1.9 1.6M121.6 51l1.9 1.6M121.9 51l1.8 1.6M122.4 51l1.8 1.6M122.5 52.6l-1.9-1.6 1.9 1.6M122.6 51l1.8 1.6M123.1 51l1.9 1.6M123.2 52.6l-1.8-1.6 1.8 1.6M123.4 51l1.8 1.6"/>
<path d="M123.6 51l1.9 1.6M123.9 51l1.6 1.4M124 52.6l-1.9-1.6 1.9 1.6M124.1 51l1.4 1.1M124.4 51l1.1 .9M124.6 51l.9 .7M124.7 52.6l-1.8-1.6 1.8 1.6M124.9 51l.6 .5M124.9 51l.3 .3M125.1 51l.4 .3M53.7 155.4h3.8v1.1h-3.8zM53.7 155.4l1.3 1.1"/>
<path d="M53.7 155.6l1.1 .9M53.7 155.7l.9 .8M53.7 155.9l.8 .6M53.7 156l.6 .5M53.7 156.2l.4 .3M53.7 156.3l.3 .2M53.9 155.4l1.3 1.1M54.3 155.4l1.2 1.1M54.4 155.4l1.3 1.1M54.8 155.4l1.2 1.1M54.9 155.4l1.3 1.1M55.3 155.4l1.3 1.1"/>
<path d="M55.4 156.5l-1.3-1.1 1.3 1.1M55.5 155.4l1.3 1.1M55.8 155.4l1.3 1.1M55.9 156.5l-1.3-1.1 1.3 1.1M56 155.4l1.3 1.1M56.2 155.4l1.3 1.1M56.3 155.4l1.2 1M56.4 156.5l-1.3-1.1 1.3 1.1M56.5 155.4l1 .8M56.7 155.4l.8 .7M56.9 155.4l.6 .5M56.9 156.5l-1.2-1.1 1.2 1.1"/>
<path d="M57.1 155.4l.4 .4M57.1 155.4l.2 .2M57.2 155.4l.3 .2M69.6 155.4h3.7v1.1h-3.7zM69.6 155.4l1.3 1.1M69.6 155.6l1.1 .9M69.6 155.7l1 .8M69.6 155.9l.8 .6M69.6 156l.6 .5M69.6 156.2l.4 .3M69.6 156.3l.2 .2M69.8 155.4l1.3 1.1"/>
<path d="M70.1 155.4l1.3 1.1M70.3 155.4l1.3 1.1M70.7 155.4l1.3 1.1M70.9 155.4l1.2 1.1M71.2 155.4l1.3 1.1M71.2 156.5l-1.2-1.1 1.2 1.1M71.4 155.4l1.2 1.1M71.7 155.4l1.3 1.1M71.8 156.5l-1.3-1.1 1.3 1.1M71.9 155.4l1.3 1.1M72.1 155.4l1.2 1.1M72.2 155.4l1.1 1"/>
<path d="M72.3 156.5l-1.3-1.1 1.3 1.1M72.4 155.4l.9 .8M72.6 155.4l.7 .7M72.8 155.4l.5 .5M72.8 156.5l-1.3-1.1 1.3 1.1M72.9 155.4l.4 .4M73 155.4l.2 .2M73.1 155.4l.2 .2M87 155.4h3.7v1.1h-3.7zM87 155.4l1.3 1.1M87 155.6l1.1 .9M87 155.7l1 .8"/>
<path d="M87 155.9l.8 .6M87 156l.6 .5M87 156.2l.4 .3M87 156.3l.3 .2M87.2 155.4l1.3 1.1M87.6 155.4l1.2 1.1M87.7 155.4l1.3 1.1M88.1 155.4l1.3 1.1M88.3 155.4l1.2 1.1M88.6 155.4l1.3 1.1M88.7 156.5l-1.3-1.1 1.3 1.1M88.8 155.4l1.3 1.1"/>
<path d="M89.1 155.4l1.3 1.1M89.2 156.5l-1.3-1.1 1.3 1.1M89.3 155.4l1.3 1.1M89.5 155.4l1.2 1.1M89.6 155.4l1.1 1M89.7 156.5l-1.3-1.1 1.3 1.1M89.8 155.4l.9 .8M90 155.4l.7 .7M90.2 155.4l.5 .5M90.2 156.5l-1.2-1.1 1.2 1.1M90.4 155.4l.3 .4M90.4 155.4l.2 .2"/>
<path d="M90.5 155.4l.2 .2M105.2 155.4h3.7v1.1h-3.7zM105.2 155.4l1.3 1.1M105.2 155.6l1.1 .9M105.2 155.7l.9 .8M105.2 155.9l.7 .6M105.2 156l.6 .5M105.2 156.2l.4 .3M105.2 156.3l.2 .2M105.4 155.4l1.2 1.1M105.7 155.4l1.3 1.1M105.9 155.4l1.3 1.1"/>
<path d="M106.2 155.4l1.3 1.1M106.4 155.4l1.3 1.1M106.8 155.4l1.2 1.1M106.8 156.5l-1.3-1.1 1.3 1.1M106.9 155.4l1.3 1.1M107.3 155.4l1.3 1.1M107.3 156.5l-1.2-1.1 1.2 1.1M107.5 155.4l1.2 1.1M107.6 155.4l1.3 1.1M107.8 155.4l1.1 1M107.9 156.5l-1.3-1.1 1.3 1.1M108 155.4l.9 .8"/>
<path d="M108.1 155.4l.8 .7M108.3 155.4l.6 .5M108.4 156.5l-1.3-1.1 1.3 1.1M108.5 155.4l.4 .4M108.5 155.4l.2 .2M108.7 155.4l.2 .2M120.1 155.4h3.8v1.1h-3.8zM120.1 155.4l1.3 1.1M120.1 155.6l1.1 .9M120.1 155.7l1 .8M120.1 155.9l.8 .6M120.1 156l.6 .5"/>
<path d="M120.1 156.2l.5 .3M120.1 156.3l.2 .2M120.3 155.4l1.3 1.1M120.6 155.4l1.3 1.1M120.8 155.4l1.3 1.1M121.2 155.4l1.3 1.1M121.4 155.4l1.2 1.1M121.7 155.4l1.3 1.1M121.8 156.5l-1.3-1.1 1.3 1.1M121.9 155.4l1.3 1.1M122.2 155.4l1.3 1.1M122.3 156.5l-1.3-1.1 1.3 1.1"/>
<path d="M122.4 155.4l1.3 1.1M122.6 155.4l1.3 1.1M122.8 155.4l1.1 1M122.8 156.5l-1.3-1.1 1.3 1.1M122.9 155.4l1 .8M123.1 155.4l.8 .7M123.3 155.4l.6 .5M123.3 156.5l-1.2-1.1 1.2 1.1M123.5 155.4l.4 .4M123.5 155.4l.2 .2M123.6 155.4l.3 .2"/>
</g>
<g font-size="3.6">
<text x="144.9" y="96.3" transform="rotate(-90 144.9 96.3)">CH</text>
<text x="182.8" y="96.3" transform="rotate(-90 182.8 96.3)">CH</text>
<text x="81.7" y="143.8">CW+200</text>
<text x="86.5" y="139.6">CW</text>
</g>
<g font-size="3.3">
<text x="248.4" y="122.2">GEAR OPERATED</text>
<text x="248.3" y="126.3">ROLLING SHUTTER</text>
</g>
<g font-size="2.7">
<text x="157.8" y="139.6">SIDE VIEW</text>
<text x="73.7" y="148.4">INSIDE ELEVATION</text>
<text x="85.4" y="162">PLAN</text>
</g>
<text font-size="2.3" x="28" y="131.4">FFL</text>
<g font-size="2.2">
<text x="169.7" y="46.2">400</text>
<text x="144.3" y="53.8" transform="rotate(-90 144.3 53.8)">400</text>
<text x="181.8" y="48.7" transform="rotate(-90 181.8 48.7)">400</text>
<text x="254.7" y="143">SCON</text>
</g>
<g font-size="2">
<text x="250.2" y="45.3">3000</text>
<text x="265.3" y="45.3">3000</text>
<text x="282.2" y="45.2">1</text>
<text x="159.6" y="178.3">RS3A</text>
<text x="175.2" y="178.3">3000</text>
<text x="190.4" y="178.3">3000</text>
<text x="207.2" y="178.2">1</text>
</g>
<g font-size="1.9">
<text x="225.3" y="62.5">1mm Thk.Curve</text>
<text x="225.5" y="64.9">Type MS Shutter</text>
<text x="246.5" y="64.3">1.REQUIRED STRUCTURE FOR ROLLING</text>
<text x="246.5" y="62">NOTE:</text>
<text x="225.4" y="67.4">lath</text>
<text x="246.5" y="71.4">BE GIVEN TO THE SHUTTER.</text>
<text x="246.6" y="66.7">SHUTTER WILL BE CLIENT'S SCOPE.</text>
<text x="246.6" y="69">2.ONE COAT OF RED OXIDE PRIMER WILL</text>
<text x="246.5" y="76.1">MENTION COLOR SHADE FOR ROLLING</text>
<text x="246.6" y="73.7">3.FOR FINAL FINISH CLIENT SHOULD</text>
<text x="246.6" y="78.4">SHUTTER.</text>
<text x="229.1" y="91.1">M.S. BOTTOM</text>
<text x="229.1" y="93.5">RAIL PROFILE</text>
<text x="229.1" y="95.9">2.5MM</text>
<text x="217.7" y="108.5">HEAVY RUBBER GAS KIT</text>
</g>
<g font-size="1.8">
<text x="26.9" y="40.6">PROPOSED RCC OR</text>
<text x="67.9" y="38.3">HOOD COVER</text>
<text x="29.6" y="42.8">PEB STRUCTURE</text>
<text x="91.5" y="42.4">TENSION SPRING</text>
<text x="12.5" y="58.4">BEARING ASSEMBLY</text>
<text x="17.3" y="56.2">MS BRACKET &amp;</text>
<text x="16.1" y="83.2">100 x 3 MM THK.</text>
<text x="22.2" y="85.4">MS GUIDE</text>
<text x="28.2" y="102.1">MS SLATS</text>
<text x="12.4" y="113.2">MANUAL OPERATING</text>
</g>
<g font-size="1.7">
<text x="246.9" y="34.8">DIMENSION :</text>
<text x="119.7" y="38.1">SHAFT</text>
<text x="246.9" y="39.6">CLEAR WIDTH</text>
<text x="263" y="39.6">CLEAR HEIGHT</text>
<text x="280.2" y="39.6">QUANTITY</text>
<text x="246.7" y="51.3">MATERIAL:</text>
<text x="183.3" y="59.6">MECHANISM</text>
<text x="183.4" y="57.5">GEAR OPERATED</text>
<text x="246.9" y="57.2">THICKNESS :</text>
<text x="222" y="66.6" transform="rotate(-90 222 66.6)">75</text>
<text x="223.8" y="95.7" transform="rotate(-90 223.8 95.7)">100 MM</text>
<text x="181" y="111.7">HAND CRANK</text>
<text x="181" y="113.8">MECHANISM</text>
<text x="246.9" y="117.4">TITLE:</text>
<text x="41.5" y="125.2" transform="rotate(-90 41.5 125.2)">1250</text>
<text x="245.9" y="131.9">CLIENT'S APPROVAL :</text>
<text x="75.3" y="135.6">HANDLE</text>
<text x="133.5" y="136.1">BOTTOM LOCK</text>
<text x="246.5" y="142.8">CLIENT -</text>
<text x="156.7" y="149.7">100</text>
<text x="246.7" y="149.9">SITE LOCATION -</text>
<text x="246.8" y="146.5">PROJECT - BEKAERT INDUSTRIES PVT. LTD.</text>
<text x="246.7" y="153.3">DWG. NO. : NIHVA/16-17/207</text>
<text x="263" y="150">RANJANGAON</text>
<text x="246.9" y="156.7">SCALE: NTS</text>
<text x="246.9" y="161.1">DRAWN BY: SURAJ</text>
<text x="262" y="156.6">WT:</text>
<text x="270.3" y="161.2">DATE: 31-03-2017</text>
<text x="274.4" y="156.7">SHEET:1 OF 1</text>
<text x="9.7" y="164.2">required for bracket &amp; gear installation</text>
<text x="18" y="162">450 mm free space</text>
<text x="108.5" y="166.1">300 mm FREE</text>
<text x="247.2" y="166">CHECK BY : SAGAR P.</text>
<text x="270.4" y="166.2">DATE: 31-03-2017</text>
<text x="103.9" y="170.3">BRACKET INSTALLATION</text>
<text x="105.6" y="168.2">SPACE FOR GUIDE &amp;</text>
<text x="157.3" y="173">SHUTTER TYPE</text>
<text x="172.2" y="171.6">CLEAR WIDTH</text>
<text x="179.8" y="173.7">(CW)</text>
<text x="186.6" y="171.8">CLEAR HEIGHT</text>
<text x="195.5" y="173.9">(CH)</text>
<text x="203.8" y="172.7">QUANTITY</text>
<text x="217.9" y="172.7">LOCATION</text>
<text x="231.3" y="172.7">INSTALLATION</text>
<text x="246.3" y="170.7">APPROVED BY :</text>
<text x="261.5" y="170.7">R.K</text>
<text x="270.4" y="170.6">DATE: 31-03-2017</text>
<text x="218" y="178">A11-A12</text>
<text x="233" y="178">INSIDE</text>
<text x="246.5" y="174.7">If any queries contact : projects@nihva.com</text>
<text x="246.7" y="178.8">NOTE: ALL DIMENSIONS ARE IN mm</text>
</g>
<g font-size="1.6">
<text x="270.2" y="107.5">NIHVA TECHNOLOGIES</text>
<text x="208.7" y="112.4">M.S. BOTTOM RAIL PROFILE 2.5MM</text>
<text x="272.1" y="109.3">PVT. LTD. PUNE</text>
<text x="157" y="125.8">OUTSIDE</text>
<text x="170.9" y="125.7">INSIDE</text>
<text x="181.1" y="124.4">WITH ANGLE STIFFNER</text>
<text x="184.7" y="122.4">MS BOTTOM WITH</text>
<text x="11.3" y="137.6">MS BOTTOM WITH ANGLE STIFFNER</text>
<text x="17.6" y="139.6">WITH RUBBER SAFTEY EDGE</text>
<text x="14" y="151.9">EXISTING CLIENT STRUCTURE</text>
<text x="106.8" y="152.8">OUTSIDE</text>
<text x="107.3" y="161.1">INSIDE</text>
<text x="191.7" y="159.6">100X3 MM THK.</text>
<text x="191.7" y="161.6">MS GUIDE</text>
</g>
<g font-size="1.4">
<text x="270.7" y="110.9">Email:- info@nihva.com</text>
<text x="270.9" y="113">Website:- www.nihva.com</text>
</g>
</svg>
